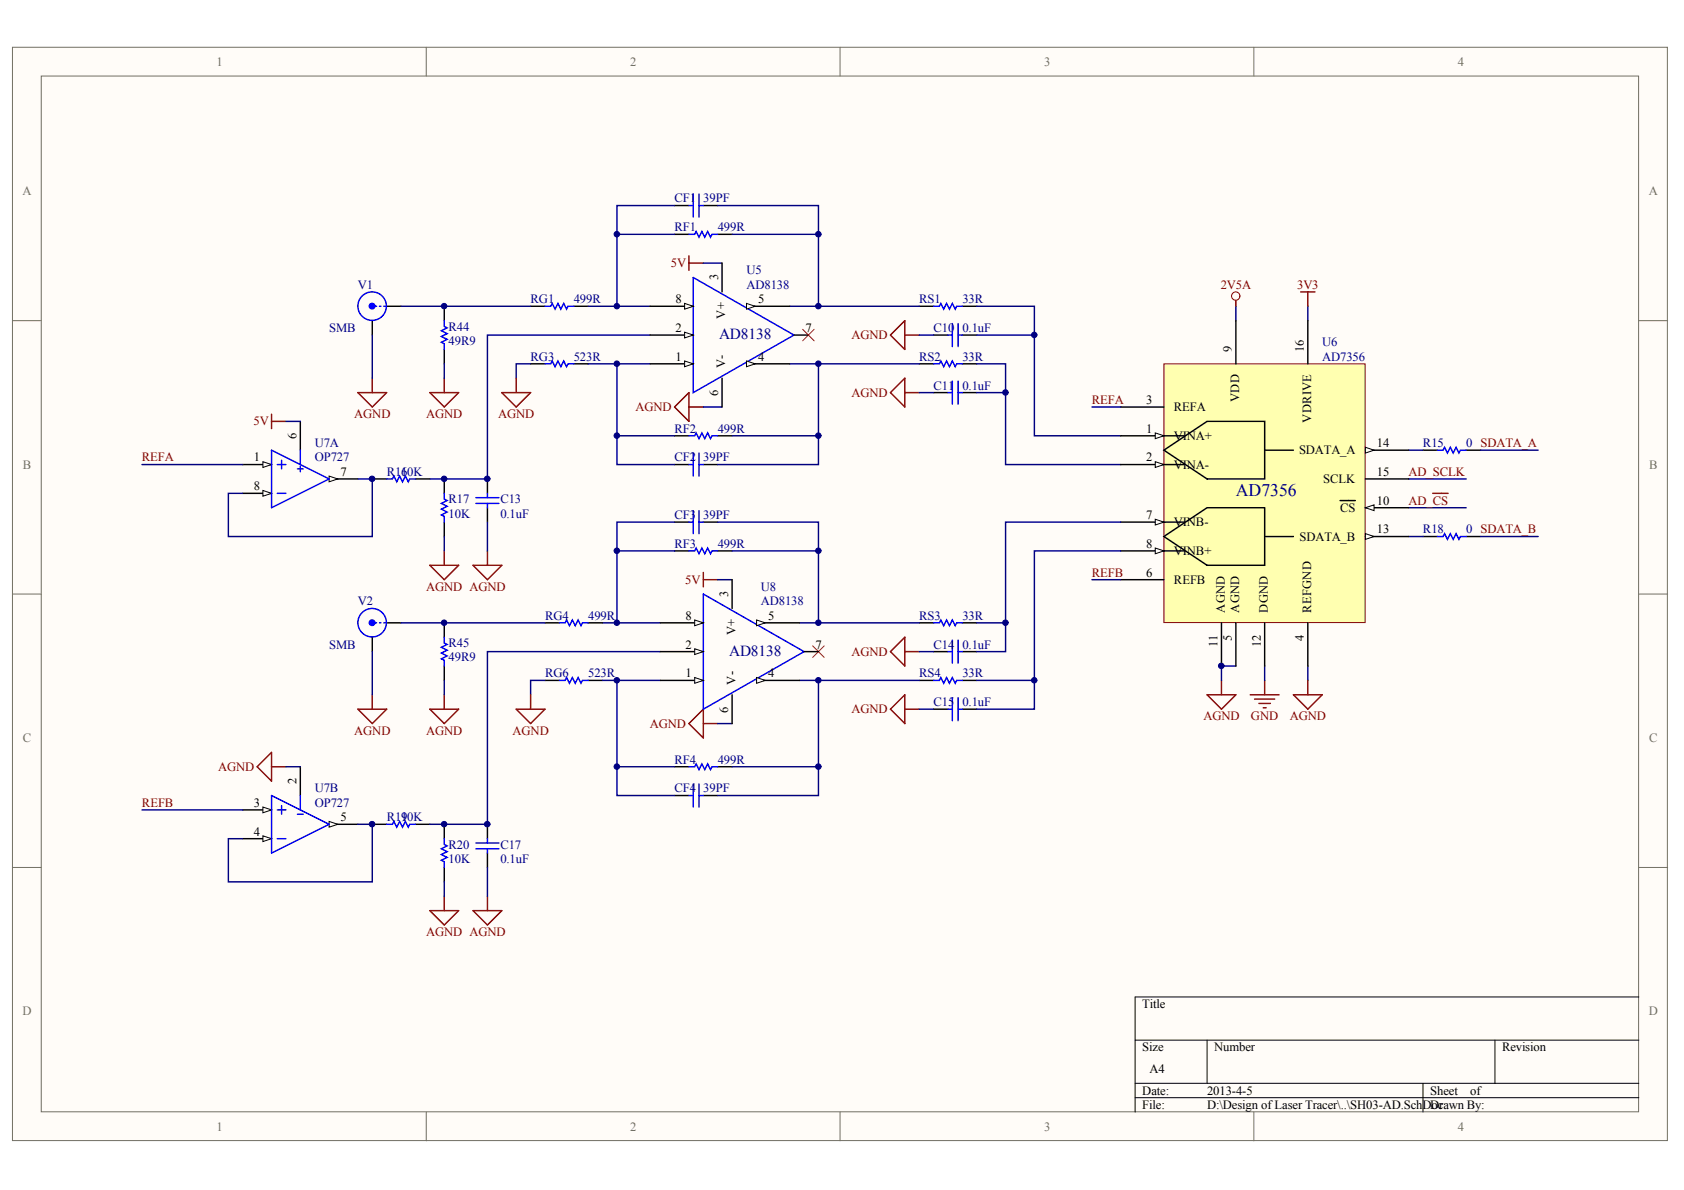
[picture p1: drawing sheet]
<svg xmlns="http://www.w3.org/2000/svg" width="297mm" height="210mm" viewBox="0 0 297 210" stroke-linecap="round" stroke-linejoin="round" font-family="sans-serif">
<g fill="#fffcf8" stroke="#716f64" stroke-width=".18">
<path d="M2.2 8.3h291.9v192.9h-291.9z"/>
<path d="M7.3 13.4h281.7v182.7h-281.7z"/>
</g>
<path d="M75.2 8.3v5.1M148.2 8.3v5.1M221.2 8.3v5.1M2.2 56.6h5.1M289.1 56.6h5.1M2.2 104.8h5.1M289.1 104.8h5.1M2.2 153h5.1M289.1 153h5.1M75.2 196.2v5M148.2 196.2v5M221.2 196.2v5" fill="none" stroke="#716f64" stroke-width=".18"/>
<path d="M289.1 175.9h-88.9v20.3M200.2 183.5h88.9M200.2 191.1h88.9M200.2 193.6h88.9M212.9 183.5v7.6M251 191.1v5.1M263.7 183.5v7.6" fill="none" stroke="#000" stroke-width=".18"/>
<g fill="none" stroke="#000080" stroke-width=".25">
<path d="M119 36.3h-10.2v5M126.6 36.3h17.8v5M65.7 59.1v7.6M103.7 54h11M119 41.3h-10.2v12.7M124.1 46.4h3.3M129.1 41.3h15.3v12.7M139.3 54h22.8M162.1 59.1h2.6M172.3 54h10.2v22.9h15.2M172.3 59.1h10.2M218 54v2.6"/>
<path d="M230.7 54v2.6M93.6 64.2h-2.5v2.5M103.7 64.2h11M108.8 64.2v12.7h10.2M108.8 76.9v5h10.2M124.1 71.8h3.3M139.3 64.2h22.8M144.4 64.2v12.7h-15.3M144.4 76.9v5h-17.8M162.1 69.3h2.6M172.3 64.2h5.1v17.7h20.3M172.3 69.3h5.1"/>
<path d="M248.5 79.4h2.5M261.2 79.4h10.1M248.5 84.5h10.1M248.5 89.6h10.1M248.5 94.6h2.5M261.2 94.6h10.1M126.6 102.2h2.5M218 117.5h-2.5v2.5M223.1 117.5v2.5M230.7 117.5v2.5M126.6 127.6h2.5"/>
</g>
<g fill="none" stroke="#800000" stroke-width=".25">
<path d="M121.5 45.1v2.6M121.5 46.4h2.6M157.1 59.1l2.5-2.5v5zM159.6 59.1h2.5M218 53v1M229.4 51.5h2.6M230.7 51.5v2.5M63.1 69.3h5.1l-2.5 2.5zM65.7 66.7v2.6M75.8 69.3h5.1l-2.5 2.5zM78.4 66.7v2.6M88.5 69.3h5.1l-2.5 2.5z"/>
<path d="M91.1 66.7v2.6M119 71.8l2.5-2.5v5zM121.5 71.8h2.6M157.1 69.3l2.5-2.6v5.1zM159.6 69.3h2.5M252.7 87h2.7M124.1 101v2.5M124.1 102.2h2.5M121.5 127.6l2.6-2.5v5.1zM124.1 127.6h2.5M212.9 122.6h5.1l-2.5 2.5zM215.5 120v2.6"/>
<path d="M220.5 122.6h5.1M221.3 123.3h3.5M222.1 124.1h2M222.8 124.8h.5M223.1 120v2.6M228.1 122.6h5.1l-2.5 2.5zM230.7 120v2.6"/>
</g>
<g fill="none" stroke="#000" stroke-width=".25">
<path d="M119 36.3h2.5M124.1 36.3h2.5M65.7 56.6v2.5M68.2 54h2.5M78.4 54v2.6M93.6 54h2.5M101.2 54h2.5M119 41.3h2.5M126.6 41.3h2.5M162.1 54h2.6M164.7 59.1h2.5M169.8 54h2.5"/>
<path d="M169.8 59.1h2.5M78.4 61.6v2.6M93.6 64.2h2.5M101.2 64.2h2.5M119 76.9h2.5M126.6 76.9h2.5M162.1 64.2h2.6M164.7 69.3h2.5M169.8 64.2h2.5M169.8 69.3h2.5M251 79.4h2.5M258.6 79.4h2.6"/>
<path d="M119 81.9h2.5M119 97.2h2.5M119 92.1h2.5M124.1 81.9h2.5M124.1 92.1h2.5M126.6 97.2h2.5M251 94.6h2.5M258.6 94.6h2.6M65.7 112.4v2.5M68.2 109.9h2.5M119 135.2h2.5M126.6 135.2h2.5"/>
<path d="M119 140.3h2.5M124.1 140.3h2.5"/>
</g>
<g fill="#00f" stroke="#00f" stroke-width=".25">
<circle cx="65.6" cy="54" r=".49"/>
<circle cx="65.6" cy="109.8" r=".49"/>
</g>
<g fill="none" stroke="#00f" stroke-width=".25">
<path d="M121.5 36.3h.8M122.3 34.2v4.1M123.3 34.2v4.1M123.3 36.3h.8M66.2 54h.2M66.9 54h.3M67.7 54h.3M78.4 56.6v1l.5 .2-1 .5 1 .5-1 .6 1 .5-1 .5 .5 .2v1M96.1 54h1l.3-.5 .5 1 .5-1 .5 1 .5-1 .5 1 .3-.5h1M121.5 41.3h1l.3-.5 .5 1 .5-1 .5 1 .5-1 .5 1 .3-.5h1M164.7 54h1l.2-.5 .6 1 .5-1 .5 1 .5-1 .5 1 .2-.5h1.1M167.2 59.1h.8"/>
<path d="M168 57.1v4M169 57.1v4M169 59.1h.8M96.1 64.2h1l.3-.5 .5 1 .5-1 .5 1 .5-1 .5 1 .3-.5h1M121.5 76.9h1l.3-.5 .5 1 .5-1 .5 1 .5-1 .5 1 .3-.5h1M122.3 79.9v4.1M123.3 79.9v4.1M164.7 64.2h1l.2-.5 .6 1 .5-1 .5 1 .5-1 .5 1 .2-.5h1.1M167.2 69.3h.8M168 67.2v4.1M169 67.2v4.1M169 69.3h.8"/>
<path d="M253.5 79.4h1.1l.2-.5 .5 1 .5-1 .5 1 .5-1 .5 1 .3-.5h1M121.5 97.2h1l.3-.5 .5 1 .5-1 .5 1 .5-1 .5 1 .3-.5h1M121.5 81.9h.8M121.5 92.1h.8M122.3 90.1v4M123.3 90.1v4M123.3 81.9h.8M123.3 92.1h.8M253.5 94.6h1.1l.2-.5 .5 1 .5-1 .5 1 .5-1 .5 1 .3-.5h1M66.2 109.9h.2M66.9 109.9h.3M67.7 109.9h.3"/>
<path d="M121.5 135.2h1l.3-.5 .5 1.1 .5-1.1 .5 1.1 .5-1.1 .5 1.1 .3-.6h1M122.3 138.3v4.1M123.3 138.3v4.1M121.5 140.3h.8M123.3 140.3h.8"/>
<circle cx="65.6" cy="54" r="2.51"/>
<circle cx="65.6" cy="109.8" r="2.51"/>
</g>
<circle cx="218" cy="52.2" r=".74" fill="none" stroke="#800000" stroke-width=".18"/>
<path d="M141.6 58.1l2 2M143.6 58.1l-2 2" fill="none" stroke="#f00" stroke-width=".18"/>
<path d="M205.3 64.2h35.5v45.6h-35.5z" fill="#ffffb0" stroke="#800000" stroke-width=".18"/>
<path d="M197.7 76.9h7.6" fill="none" stroke="#000" stroke-width=".25"/>
<path d="M203.8 76.4l1.5 .5-1.5 .5z" fill="#fffcf8" stroke="#000" stroke-width=".18"/>
<path d="M197.7 81.9h7.6" fill="none" stroke="#000" stroke-width=".25"/>
<path d="M203.8 81.4l1.5 .5-1.5 .6z" fill="#fffcf8" stroke="#000" stroke-width=".18"/>
<path d="M218 56.6v7.6M197.7 71.8h7.6M240.8 89.6h7.7M197.7 102.2h7.6M218 109.9v7.6M230.7 109.9v7.6" fill="none" stroke="#000" stroke-width=".25"/>
<path d="M240.8 89.6l1.6-.5v1z" fill="#fffcf8" stroke="#000" stroke-width=".18"/>
<path d="M236.4 88.3h2.7M240.8 94.6h7.7M215.5 109.9v7.6M223.1 109.9v7.6" fill="none" stroke="#000" stroke-width=".25"/>
<path d="M240.8 94.1l1.6 .5-1.6 .5z" fill="#fffcf8" stroke="#000" stroke-width=".18"/>
<path d="M240.8 79.4h7.7" fill="none" stroke="#000" stroke-width=".25"/>
<path d="M240.8 78.9l1.6 .5-1.6 .5z" fill="#fffcf8" stroke="#000" stroke-width=".18"/>
<path d="M230.7 56.6v7.6M205.3 79.4l7.6-5.1h10.2v10.2h-10.2zM205.3 76.9h3.6M197.7 92.1h7.6M205.3 81.9h3.6M240.8 84.5h7.7" fill="none" stroke="#000" stroke-width=".25"/>
<path d="M203.8 91.6l1.5 .5-1.5 .5z" fill="#fffcf8" stroke="#000" stroke-width=".18"/>
<path d="M197.7 97.2h7.6" fill="none" stroke="#000" stroke-width=".25"/>
<path d="M203.8 96.7l1.5 .5-1.5 .5z" fill="#fffcf8" stroke="#000" stroke-width=".18"/>
<g fill="none" stroke="#000" stroke-width=".25">
<path d="M223.1 79.4h5M42.8 81.9h5.1M205.3 94.6l7.6-5h10.2v10.1h-10.2zM205.3 97.2h3.6M205.3 92.1h3.6M223.1 94.6h5M78.4 109.9v2.5M78.4 117.5v2.5M96.1 109.9h2.6M103.7 109.9h2.6M162.1 109.9h2.6M164.7 114.9h2.5"/>
<path d="M169.8 109.9h2.5M169.8 114.9h2.5M96.1 120h2.6M103.7 120h2.6M162.1 120h2.6M164.7 125.1h2.5M169.8 120h2.5M169.8 125.1h2.5"/>
</g>
<g fill="none" stroke="#00f" stroke-width=".25">
<path d="M78.4 112.4v1l.5 .3-1 .5 1 .5-1 .5 1 .5-1 .5 .5 .3v1M98.7 109.9h1l.2-.5 .5 1 .6-1 .5 1 .5-1 .5 1 .2-.5h1M164.7 109.9h1l.2-.5 .6 1 .5-1 .5 1 .5-1 .5 1 .2-.5h1.1M167.2 114.9h.8M168 112.9v4.1M169 112.9v4.1M169 114.9h.8M98.7 120h1l.2-.5 .5 1 .6-1 .5 1 .5-1 .5 1 .2-.5h1M164.7 120h1l.2-.5 .6 1 .5-1 .5 1 .5-1 .5 1 .2-.5h1.1M167.2 125.1h.8M168 123.1v4M169 123.1v4"/>
<path d="M169 125.1h.8"/>
</g>
<path d="M143.4 113.9l2 2.1M145.4 113.9l-2 2.1" fill="none" stroke="#f00" stroke-width=".18"/>
<g fill="none" stroke="#000080" stroke-width=".25">
<path d="M108.8 97.2h10.2M119 92.1h-10.2v17.8M126.6 92.1h17.8v17.8M197.7 92.1h-20.3v17.8h-5.1M197.7 97.2h-15.2v22.8h-10.2M65.7 114.9v7.7M106.3 109.9h10.1M141.1 109.9h21M162.1 114.9h2.6M177.4 109.9v5h-5.1M78.4 120v2.6M96.1 120h-2.5v2.6"/>
<path d="M106.3 120h10.1M108.8 120v15.2M141.1 120h21M162.1 125.1h2.6M182.5 120v5.1h-10.2"/>
</g>
<path d="M157.1 114.9l2.5-2.5v5.1zM159.6 114.9h2.5M63.1 125.1h5.1l-2.5 2.5zM65.7 122.6v2.5M75.8 125.1h5.1l-2.5 2.5zM78.4 122.6v2.5M91.1 125.1h5l-2.5 2.5zM93.6 122.6v2.5M157.1 125.1l2.5-2.5v5zM159.6 125.1h2.5" fill="none" stroke="#800000" stroke-width=".25"/>
<path d="M46.4 81.4l1.5 .5-1.5 .6z" fill="#fffcf8" stroke="#000" stroke-width=".18"/>
<path d="M42.8 87h5.1" fill="none" stroke="#000" stroke-width=".25"/>
<path d="M46.4 86.5l1.5 .5-1.5 .5z" fill="#fffcf8" stroke="#000" stroke-width=".18"/>
<path d="M58.1 84.5h5" fill="none" stroke="#000" stroke-width=".25"/>
<path d="M58.1 84l1.5 .5-1.5 .5z" fill="#fffcf8" stroke="#000" stroke-width=".18"/>
<path d="M53 74.3v5.1M42.8 142.9h5.1" fill="none" stroke="#000" stroke-width=".25"/>
<path d="M47.9 79.4l10.2 5.1-10.2 5.1zM53 79.4v2.5M48.9 81.9h1.5M48.9 87h1.5M49.7 81.2v1.5M52.5 82.7h1M53 82.2v1" fill="none" stroke="#00f" stroke-width=".25"/>
<path d="M46.4 142.4l1.5 .5-1.5 .5z" fill="#fffcf8" stroke="#000" stroke-width=".18"/>
<path d="M42.8 147.9h5.1" fill="none" stroke="#000" stroke-width=".25"/>
<path d="M46.4 147.4l1.5 .5-1.5 .5z" fill="#fffcf8" stroke="#000" stroke-width=".18"/>
<path d="M58.1 145.4h5" fill="none" stroke="#000" stroke-width=".25"/>
<path d="M58.1 144.9l1.5 .5-1.5 .5z" fill="#fffcf8" stroke="#000" stroke-width=".18"/>
<g fill="none" stroke="#000" stroke-width=".25">
<path d="M114.7 64.2h7.6M65.7 84.5h2.5M73.3 84.5h2.5M78.4 84.5v2.5M78.4 92.1v2.5M86 84.5v2.5M86 89.6v2.5M53 135.2v5.1M65.7 145.4h2.5M73.3 145.4h2.5M78.4 145.4v2.5M78.4 153v2.6"/>
<path d="M86 145.4v2.5M86 150.5v2.5"/>
</g>
<g fill="none" stroke="#00f" stroke-width=".25">
<path d="M122.3 48.9l17.8 10.2-17.8 10.2zM68.2 84.5h1l.3-.5 .5 1 .5-1 .5 1 .5-1 .5 1 .3-.5h1M78.4 87v1l.5 .3-1 .5 1 .5-1 .5 1 .5-1 .5 .5 .3v1M83.9 88.8h4.1M83.9 87.8h4.1M86 87v.8M86 88.8v.8M47.9 140.3l10.2 5.1-10.2 5.1zM48.9 142.9h1.5M48.9 147.9h1.5M49.7 142.1v1.5M52.5 143.6h1"/>
<path d="M53 140.3v2.6M68.2 145.4h1l.3-.5 .5 1 .5-1 .5 1 .5-1 .5 1 .3-.5h1M78.4 147.9v1.1l.5 .2-1 .5 1 .5-1 .5 1 .5-1 .5 .5 .3v1M83.9 149.7h4.1M83.9 148.7h4.1M86 147.9v.8M86 149.7v.8"/>
</g>
<g fill="none" stroke="#000080" stroke-width=".25">
<path d="M70.7 54h22.9M114.7 59.1h-28.7v25.4h-10.2M50.4 74.3h2.6M78.4 64.2v2.5M192.6 71.8h5.1M25 81.9h17.8M63.1 84.5h2.6v10.1h-25.4v-7.6h2.5M78.4 94.6v2.6M86 92.1v5.1M70.7 109.9h25.4M116.4 114.9h-30.4v30.5h-10.2M192.6 102.2h5.1"/>
<path d="M50.4 135.2h2.6M25 142.9h17.8M63.1 145.4h2.6v10.2h-25.4v-7.7h2.5M78.4 155.6v2.5M86 153v5.1"/>
</g>
<path d="M47.9 73.1v2.5M47.9 74.3h2.5M75.8 99.7h5.1l-2.5 2.5zM78.4 97.2v2.5M83.4 99.7h5.1l-2.5 2.5zM86 97.2v2.5M45.4 135.2l2.5-2.5v5.1zM47.9 135.2h2.5M78.4 158.1v2.5M86 158.1v2.5M75.8 160.6h5.1l-2.5 2.6zM83.4 160.6h5.1l-2.5 2.6z" fill="none" stroke="#800000" stroke-width=".25"/>
<path d="M120.8 63.7l1.5 .5-1.5 .5z" fill="#fffcf8" stroke="#000" stroke-width=".18"/>
<path d="M114.7 54h7.6" fill="none" stroke="#000" stroke-width=".25"/>
<path d="M120.8 53.5l1.5 .5-1.5 .5z" fill="#fffcf8" stroke="#000" stroke-width=".18"/>
<path d="M114.7 59.1h7.6" fill="none" stroke="#000" stroke-width=".25"/>
<path d="M120.8 58.6l1.5 .5-1.5 .5z" fill="#fffcf8" stroke="#000" stroke-width=".18"/>
<path d="M127.4 46.4v5.1M131.7 54h7.6M127.4 66.7v5.1" fill="none" stroke="#000" stroke-width=".25"/>
<path d="M131.7 53.5l1.5 .5-1.5 .5z" fill="#fffcf8" stroke="#000" stroke-width=".18"/>
<path d="M131.7 64.2h7.6" fill="none" stroke="#000" stroke-width=".25"/>
<path d="M131.7 63.7l1.5 .5-1.5 .5z" fill="#fffcf8" stroke="#000" stroke-width=".18"/>
<path d="M140.1 59.1h2.5M116.4 120h7.7" fill="none" stroke="#000" stroke-width=".25"/>
<path d="M124.1 104.8l17.7 10.1-17.7 10.2z" fill="none" stroke="#00f" stroke-width=".25"/>
<path d="M122.5 119.5l1.6 .5-1.6 .5z" fill="#fffcf8" stroke="#000" stroke-width=".18"/>
<path d="M116.4 109.9h7.7" fill="none" stroke="#000" stroke-width=".25"/>
<path d="M122.5 109.4l1.6 .5-1.6 .5z" fill="#fffcf8" stroke="#000" stroke-width=".18"/>
<path d="M116.4 114.9h7.7" fill="none" stroke="#000" stroke-width=".25"/>
<path d="M122.5 114.4l1.6 .5-1.6 .5z" fill="#fffcf8" stroke="#000" stroke-width=".18"/>
<path d="M129.1 102.2v5.1M133.5 109.9h7.6M129.1 122.6v5" fill="none" stroke="#000" stroke-width=".25"/>
<path d="M133.5 109.4l1.5 .5-1.5 .5z" fill="#fffcf8" stroke="#000" stroke-width=".18"/>
<path d="M133.5 120h7.6" fill="none" stroke="#000" stroke-width=".25"/>
<path d="M133.5 119.5l1.5 .5-1.5 .5z" fill="#fffcf8" stroke="#000" stroke-width=".18"/>
<path d="M141.8 114.9h2.6" fill="none" stroke="#000" stroke-width=".25"/>
<path d="M129.1 97.2h15.3M119 135.2h-10.2v5.1h10.2M129.1 135.2h15.3M144.4 120v20.3h-17.8" fill="none" stroke="#000080" stroke-width=".25"/>
<g fill="#000080" stroke="#000080" stroke-width=".18">
<circle cx="65.6" cy="145.4" r=".49"/>
<circle cx="65.6" cy="84.5" r=".49"/>
<circle cx="78.3" cy="145.4" r=".48"/>
<circle cx="78.3" cy="109.8" r=".48"/>
<circle cx="78.3" cy="84.5" r=".48"/>
<circle cx="78.3" cy="54" r=".48"/>
<circle cx="85.9" cy="145.4" r=".49"/>
<circle cx="85.9" cy="84.5" r=".49"/>
<circle cx="108.8" cy="135.2" r=".48"/>
<circle cx="108.8" cy="120" r=".48"/>
<circle cx="108.8" cy="109.8" r=".48"/>
<circle cx="108.8" cy="97.1" r=".48"/>
<circle cx="108.8" cy="76.8" r=".48"/>
<circle cx="108.8" cy="64.2" r=".48"/>
<circle cx="108.8" cy="54" r=".48"/>
<circle cx="108.8" cy="41.3" r=".48"/>
<circle cx="144.3" cy="135.2" r=".48"/>
<circle cx="144.3" cy="120" r=".48"/>
<circle cx="144.3" cy="109.8" r=".48"/>
<circle cx="144.3" cy="97.1" r=".48"/>
<circle cx="144.3" cy="76.8" r=".48"/>
<circle cx="144.3" cy="64.2" r=".48"/>
<circle cx="144.3" cy="54" r=".48"/>
<circle cx="144.3" cy="41.3" r=".48"/>
<circle cx="177.3" cy="109.8" r=".48"/>
<circle cx="177.3" cy="69.2" r=".48"/>
<circle cx="182.4" cy="120" r=".48"/>
<circle cx="182.4" cy="59.1" r=".48"/>
<circle cx="215.4" cy="117.5" r=".49"/>
</g>
<text font-size="3.1" fill="#000080" x="218" y="87.5">AD7356</text>
<g font-size="2.7" fill="#000080">
<text x="126.9" y="59.8">AD8138</text>
<text x="128.6" y="115.6">AD8138</text>
</g>
<g font-size="2.2" fill="#716f64">
<text x="38.2" y="11.6">1</text>
<text x="111.2" y="11.6">2</text>
<text x="184.2" y="11.6">3</text>
<text x="257.1" y="11.6">4</text>
<text x="3.9" y="34.4">A</text>
<text x="290.8" y="34.4">A</text>
<text x="4" y="82.7">B</text>
<text x="290.9" y="82.7">B</text>
<text x="4" y="130.9">C</text>
<text x="290.9" y="130.9">C</text>
<text x="3.9" y="179.1">D</text>
<text x="290.8" y="179.1">D</text>
<text x="38.2" y="199.4">1</text>
<text x="111.2" y="199.4">2</text>
<text x="184.2" y="199.4">3</text>
<text x="257.1" y="199.4">4</text>
</g>
<g font-size="2.2" fill="#000080">
<text x="119" y="35.7">CF1</text>
<text x="124.1" y="35.7">39PF</text>
<text x="119" y="40.8">RF1</text>
<text x="126.6" y="40.8">499R</text>
<text x="63.1" y="50.9">V1</text>
<text x="93.6" y="53.5">RG1</text>
<text x="101.2" y="53.5">499R</text>
<text x="131.7" y="48.4">U5</text>
<text x="131.7" y="50.9">AD8138</text>
<text x="162.1" y="53.5">RS1</text>
<text x="169.8" y="53.5">33R</text>
<text x="58.1" y="58.6">SMB</text>
<text x="79.1" y="58.3">R44</text>
<text x="164.7" y="58.6">C10</text>
<text x="169.8" y="58.6">0.1uF</text>
<text x="79.1" y="60.8">49R9</text>
<text x="93.6" y="63.6">RG3</text>
<text x="101.2" y="63.6">523R</text>
<text x="162.1" y="63.6">RS2</text>
<text x="169.8" y="63.6">33R</text>
<text x="233.2" y="61.1">U6</text>
<text x="233.2" y="63.6">AD7356</text>
<text x="164.7" y="68.7">C11</text>
<text x="169.8" y="68.7">0.1uF</text>
<text x="119" y="76.3">RF2</text>
<text x="126.6" y="76.3">499R</text>
<text x="55.5" y="78.9">U7A</text>
<text x="55.5" y="81.4">OP727</text>
<text x="68.2" y="83.9">R16</text>
<text x="70.7" y="83.9">10K</text>
<text x="119" y="81.4">CF2</text>
<text x="124.1" y="81.4">39PF</text>
<text x="251" y="78.9">R15</text>
<text x="258.6" y="78.9">0 SDATA_A</text>
<text x="79.1" y="88.8">R17</text>
<text x="88.3" y="88.8">C13</text>
<text x="79.1" y="91.3">10K</text>
<text x="88.3" y="91.3">0.1uF</text>
<text x="119" y="91.5">CF3</text>
<text x="124.1" y="91.5">39PF</text>
<text x="251" y="94.1">R18</text>
<text x="258.6" y="94.1">0 SDATA_B</text>
<text x="119" y="96.6">RF3</text>
<text x="126.6" y="96.6">499R</text>
<text x="63.1" y="106.8">V2</text>
<text x="134.2" y="104.2">U8</text>
<text x="134.2" y="106.8">AD8138</text>
<text x="96.1" y="109.3">RG4</text>
<text x="103.7" y="109.3">499R</text>
<text x="162.1" y="109.3">RS3</text>
<text x="169.8" y="109.3">33R</text>
<text x="58.1" y="114.4">SMB</text>
<text x="79.1" y="116.7">49R9</text>
<text x="79.1" y="114.1">R45</text>
<text x="96.1" y="119.5">RG6</text>
<text x="103.7" y="119.5">523R</text>
<text x="162.1" y="119.5">RS4</text>
<text x="164.7" y="114.4">C14</text>
<text x="169.8" y="114.4">0.1uF</text>
<text x="169.8" y="119.5">33R</text>
<text x="164.7" y="124.5">C15</text>
<text x="169.8" y="124.5">0.1uF</text>
<text x="119" y="134.7">RF4</text>
<text x="126.6" y="134.7">499R</text>
<text x="55.5" y="139.8">U7B</text>
<text x="55.5" y="142.3">OP727</text>
<text x="119" y="139.8">CF4</text>
<text x="124.1" y="139.8">39PF</text>
<text x="68.2" y="144.8">R19</text>
<text x="70.7" y="144.8">10K</text>
<text x="79.1" y="149.7">R20</text>
<text x="88.3" y="149.7">C17</text>
<text x="79.1" y="152.2">10K</text>
<text x="88.3" y="152.2">0.1uF</text>
</g>
<g font-size="2.2" fill="#800000">
<text x="118.3" y="47.1">5V</text>
<text x="215.3" y="50.9">2V5A</text>
<text x="228.8" y="50.9">3V3</text>
<text x="150.2" y="59.8">AGND</text>
<text x="150.2" y="70">AGND</text>
<text x="192.6" y="71.2">REFA</text>
<text x="44.7" y="75.1">5V</text>
<text x="62.5" y="73.8">AGND</text>
<text x="75.2" y="73.8">AGND</text>
<text x="87.9" y="73.8">AGND</text>
<text x="112.1" y="72.5">AGND</text>
<text x="25" y="81.4">REFA</text>
<text x="248.5" y="83.9">AD_SCLK</text>
<text x="248.5" y="89">AD_CS</text>
<text x="192.6" y="101.7">REFB</text>
<text x="75.2" y="104.2">AGND AGND</text>
<text x="120.9" y="103">5V</text>
<text x="150.2" y="115.7">AGND</text>
<text x="150.2" y="125.8">AGND</text>
<text x="62.5" y="129.6">AGND</text>
<text x="75.2" y="129.6">AGND</text>
<text x="90.4" y="129.6">AGND</text>
<text x="114.6" y="128.4">AGND</text>
<text x="212.3" y="127.1">AGND</text>
<text x="220.7" y="127.1">GND</text>
<text x="227.5" y="127.1">AGND</text>
<text x="38.5" y="136">AGND</text>
<text x="25" y="142.3">REFB</text>
<text x="75.2" y="165.2">AGND AGND</text>
</g>
<g font-size="2.2">
<text x="119.2" y="53.5">8</text>
<text x="126.7" y="49.5" transform="rotate(-90 126.7 49.5)">3</text>
<text x="133.7" y="53.5">5</text>
<text x="119.2" y="58.6">2</text>
<text x="127.9" y="56.2" transform="rotate(-90 127.9 56.2)">V+</text>
<text x="142.1" y="58.6">7</text>
<text x="119.2" y="63.6">1</text>
<text x="127.9" y="64.9" transform="rotate(-90 127.9 64.9)">V-</text>
<text x="133.7" y="63.6">4</text>
<text x="217.3" y="62.1" transform="rotate(-90 217.3 62.1)">9</text>
<text x="230" y="62.1" transform="rotate(-90 230 62.1)">16</text>
<text x="126.7" y="69.9" transform="rotate(-90 126.7 69.9)">6</text>
<text x="202.2" y="71.2">3</text>
<text x="218.6" y="70.9" transform="rotate(-90 218.6 70.9)">VDD</text>
<text x="52.3" y="77.4" transform="rotate(-90 52.3 77.4)">6</text>
<text x="202.2" y="76.3">1</text>
<text x="207.1" y="77.6">VINA+</text>
<text x="207.1" y="72.5">REFA</text>
<text x="231.3" y="74.6" transform="rotate(-90 231.3 74.6)">VDRIVE</text>
<text x="44.8" y="81.4">1</text>
<text x="60.1" y="83.9">7</text>
<text x="202.2" y="81.4">2</text>
<text x="207.1" y="82.7">VINA-</text>
<text x="229.1" y="80.1">SDATA_A</text>
<text x="242.9" y="78.9">14</text>
<text x="242.9" y="83.9">15</text>
<text x="44.8" y="86.5">8</text>
<text x="233.4" y="85.2">SCLK</text>
<text x="242.9" y="89">10</text>
<text x="202.2" y="91.5">7</text>
<text x="207.1" y="92.8">VINB-</text>
<text x="229.2" y="95.4">SDATA_B</text>
<text x="236.4" y="90.3">CS</text>
<text x="242.9" y="94.1">13</text>
<text x="202.2" y="101.7">6</text>
<text x="202.2" y="96.6">8</text>
<text x="207.1" y="97.9">VINB+</text>
<text x="128.4" y="105.3" transform="rotate(-90 128.4 105.3)">3</text>
<text x="207.1" y="103">REFB</text>
<text x="120.9" y="109.3">8</text>
<text x="129.7" y="112" transform="rotate(-90 129.7 112)">V+</text>
<text x="135.5" y="109.3">5</text>
<text x="216" y="108.1" transform="rotate(-90 216 108.1)">AGND</text>
<text x="217.3" y="113" transform="rotate(-90 217.3 113)">5</text>
<text x="218.6" y="108.1" transform="rotate(-90 218.6 108.1)">AGND</text>
<text x="223.6" y="108.1" transform="rotate(-90 223.6 108.1)">DGND</text>
<text x="230" y="113" transform="rotate(-90 230 113)">4</text>
<text x="231.3" y="108.1" transform="rotate(-90 231.3 108.1)">REFGND</text>
<text x="120.9" y="119.5">1</text>
<text x="120.9" y="114.4">2</text>
<text x="135.5" y="119.5">4</text>
<text x="143.9" y="114.4">7</text>
<text x="214.8" y="114.2" transform="rotate(-90 214.8 114.2)">11</text>
<text x="222.4" y="114.2" transform="rotate(-90 222.4 114.2)">12</text>
<text x="128.4" y="125.7" transform="rotate(-90 128.4 125.7)">6</text>
<text x="129.7" y="120.8" transform="rotate(-90 129.7 120.8)">V-</text>
<text x="44.8" y="142.3">3</text>
<text x="52.3" y="138.3" transform="rotate(-90 52.3 138.3)">2</text>
<text x="44.8" y="147.4">4</text>
<text x="60.1" y="144.8">5</text>
<text x="201.5" y="177.8">Title</text>
<text x="201.5" y="185.5">Size</text>
<text x="214.2" y="185.5">Number</text>
<text x="265" y="185.5">Revision</text>
<text x="202.8" y="189.3">A4</text>
<text x="201.5" y="193.1">Date:</text>
<text x="201.5" y="195.6">File:</text>
<text x="212.9" y="193.1">2013-4-5</text>
<text x="212.9" y="195.6">D:\Design ofLaser Tracer\..\SH03-AD.SchDoc</text>
<text x="252.3" y="193.1">Sheet</text>
<text x="252.3" y="195.6">Drawn By:</text>
<text x="259.3" y="193.1">of</text>
</g>
</svg>
